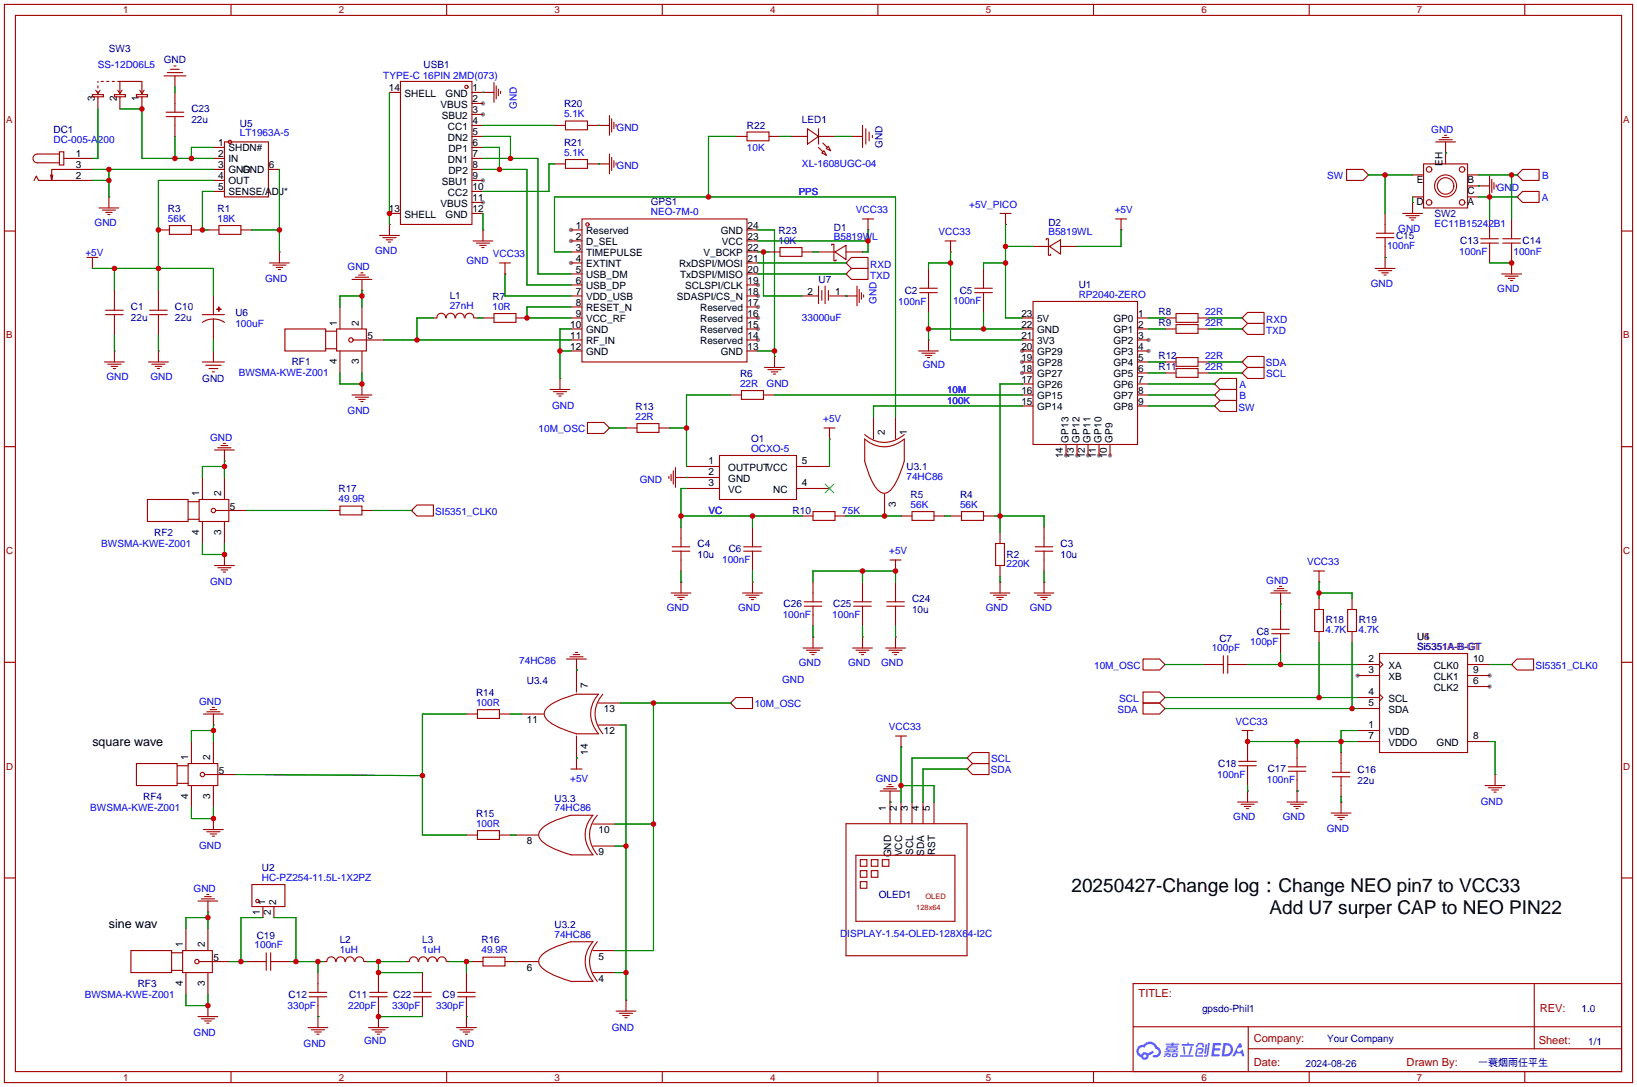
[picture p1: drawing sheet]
<svg xmlns="http://www.w3.org/2000/svg" width="378mm" height="251mm" viewBox="0 0 378 251" stroke-linecap="round" stroke-linejoin="round" font-family="sans-serif">
<g fill="#999">
<circle cx="131.8" cy="53.1" r=".51"/>
<circle cx="131.8" cy="55.6" r=".51"/>
<circle cx="131.8" cy="60.7" r=".51"/>
<circle cx="175" cy="78.5" r=".51"/>
<circle cx="175" cy="75.9" r=".51"/>
<circle cx="175" cy="73.4" r=".51"/>
<circle cx="175" cy="70.9" r=".51"/>
<circle cx="175" cy="68.3" r=".51"/>
<circle cx="175" cy="65.8" r=".51"/>
<circle cx="265.2" cy="78.5" r=".51"/>
<circle cx="265.2" cy="81" r=".51"/>
<circle cx="256.3" cy="105.2" r=".51"/>
<circle cx="253.7" cy="105.2" r=".51"/>
<circle cx="251.2" cy="105.2" r=".51"/>
<circle cx="236" cy="86.1" r=".51"/>
<circle cx="236" cy="83.6" r=".51"/>
<circle cx="236" cy="81" r=".51"/>
<circle cx="248.7" cy="105.2" r=".51"/>
<circle cx="246.1" cy="105.2" r=".51"/>
<circle cx="313.4" cy="156" r=".51"/>
<circle cx="343.9" cy="158.5" r=".51"/>
<circle cx="343.9" cy="156" r=".51"/>
<circle cx="111.5" cy="23.9" r=".51"/>
<circle cx="111.5" cy="26.4" r=".51"/>
<circle cx="111.5" cy="41.7" r=".51"/>
<circle cx="111.5" cy="46.7" r=".51"/>
</g>
<g fill="none" stroke="#a10000" stroke-width=".25">
<path d="M1 1h375.9v248.9h-375.9zM3.6 3.6h370.8v243.8h-370.8zM53.3 1v2.6M103.1 1v2.6M152.9 1v2.6M202.7 1v2.6M252.5 1v2.6M302.3 1v2.6M352 1v2.6M1 53.3h2.6M374.4 53.3h2.5M1 103.1h2.6"/>
<path d="M374.4 103.1h2.5M1 152.9h2.6M374.4 152.9h2.5M1 202.7h2.6M374.4 202.7h2.5M261.6 227.1h112.8v20.3h-112.8zM261.6 237h112.7M288.2 237v10.2M354.2 227.1v15M53.3 247.4v2.5M103.1 247.4v2.5M152.9 247.4v2.5"/>
<path d="M202.7 247.4v2.5M252.5 247.4v2.5M288.2 242.1h86.1M302.3 247.4v2.5M352 247.4v2.5"/>
</g>
<g fill="#5487ff">
<path d="M280.1 240.8h1.6l.2 .1-.1 .4h-1.2l-.1 .7h1.1l.2 .3-.3 .2h-1.1l-.1 .9h1.2l.1 .2-.1 .3h-1.9z"/>
<path d="M286.1 240.8h.5l.2 .9-.4 .3a.49 .49 0 0 0-.7 .2 .49 .49 0 0 0 .3 .6 .49 .49 0 0 0 .6-.4l.3-.2 .4 1.7h-.5l-.2-.7h-1.2l-.3 .7h-.6z"/>
<path d="M278.3 241.1h.4l-.2 2-.3 .2-.2-.2z"/>
<path d="M278.9 240.8h.4l-.3 2.7a.57 .57 0 0 1-.4 .5 .57 .57 0 0 1-.6-.2l.6-.3z"/>
<path d="M276.5 240.9l.4-.2 .8 .1 .3 1h-.3l-.3-.7-.6 .1-.4 .6h-.3z"/>
<path d="M276.3 242.1l1.2-.2a.76 .76 0 0 1 .3 .8 .76 .76 0 0 1-.5 .6h-.5l-.1-.2 .7-.2 .1-.6h-.9l-.3 1.3h1.3l.2 .2-.3 .2h-1.1l-.4-.1-.1-.4z"/>
<path d="M272.5 243.6h2.8l.2 .2-.2 .2h-2.8z"/>
<path d="M274.9 241.6h.4a2.55 2.55 0 0 1-.8 1.9l-.1-.2z"/>
<path d="M273.1 241.6h.4l.2 1.7-.2 .2-.2-.2z"/>
<path d="M272.8 241h1.3v-.3h.4v.3h1l.2 .3-.2 .1h-2.6z"/>
<path d="M268.8 243.2l1-.2-.1 .2h.5v.7l-.7 .2v-.3l.4-.1v-.2h-.3l-.8 .6-.1-.3 .5-.3h-.4z"/>
<path d="M269.1 240.9h1.4l.1-.2h.4v.2h1.2l.1 .2-1.4 .1v.2h1l.1 .1-.1 .2h-2.6v-.3h1.2v-.2h-1.3z"/>
<path d="M282.5 240.8l-.5 3.1h1a1.56 1.56 0 0 0 1.7-1.6 1.56 1.56 0 0 0-1.8-1.5zM283 241.3a1.05 1.05 0 0 1 1.1 1.2 1.05 1.05 0 0 1-1.4 .9z"/>
<path d="M269.2 241.9v.5l.4 .3h-.8l.1 .3 3.2-.2-.1-.1h-.7l.1-.1a.43 .43 0 0 0 .5-.3 .43 .43 0 0 0-.2-.5h-2.2zM269.6 242l2 .1-.2 .2h-1.8zM270 242.5h1l-.1 .2h-.9z"/>
<path d="M270.6 243.3v.7l1.3-.1v-.7zM271 243.5h.5v.3h-.6z"/>
<path d="M262.8 241.6a1.47 1.47 0 0 0 .6 2.5 .89 .89 0 0 0 1.1 .6 .89 .89 0 0 0 .7-1l1.2-.6-.2-.5-1.2 .6-.4-.3h-.6l-.5 .6a.9 .9 0 0 1-.5-1.2 .9 .9 0 0 1 1.3-.4 1.3 1.3 0 0 1 1.3-.9 1.3 1.3 0 0 1 1.2 1.2 .75 .75 0 0 1 .7 .9 .75 .75 0 0 1-1.1 .5l-.2 .1v.3a1.28 1.28 0 0 0 1.7-.6 1.28 1.28 0 0 0-.7-1.8 1.9 1.9 0 0 0-3.3-.4l-.6 .1zM264 243.8a.35 .35 0 0 1 .6 0 .35 .35 0 0 1-.6 0z"/>
</g>
<g fill="none" stroke="#a10000" stroke-width=".25">
<path d="M22.6 19.8v.5M22.6 18.8v.2M23.4 18.8h.5M24.6 18.8h.5M25.9 18.8h.5M27.2 18.8h.5M37.8 17.5h5.1M38.6 16.8h3.6M39.4 16h2M40.1 15.2h.5M40.4 17.5v2.6M92.5 18.8h16.5v33h-16.5z"/>
<path d="M114 19v4.6M114.6 19.8v3.1M13.7 35.1h1v3h-1zM13.7 35.6h-5.1a1.02 1.02 0 0 0-1 1 1.02 1.02 0 0 0 1 1h5.1M14.7 36.6h6.6M21.3 21.8h2.6v.6h-2.6zM21.3 39.1h-9.4v2.6l-.2-1.3M22.1 20.8l.5 .8M22.6 21.1v.5M22.6 22.4v2.7M23.1 20.8l-.5 .8M26.4 21.8h2.6v.6h-2.6z"/>
<path d="M27.2 20.8l.5 .8M27.7 21.6v-2.8h5.1v2.8M27.7 22.4v2.7M28.2 20.8l-.5 .8M31.5 21.8h2.5v.6h-2.5zM32.3 20.8l.5 .8M32.8 22.4v2.7M33.3 20.8l-.5 .8M38.4 25.9h4M38.4 26.9h4M40.4 21.3v4.6M40.4 26.9v4.6"/>
<path d="M49.3 39.1h2.5M49.3 36.6h2.5M49.3 34h2.5M51.8 32.8h10.2v12.7h-10.2zM62 39.1h2.5M89.9 21.3h2.6M109 39.1h2.5M109 36.6h2.5M109 34h2.5M109 21.3h5M109 23.9h2.5M109 26.4h2.5"/>
<path d="M109 29h2.5M109 31.5h2.5M111.5 21.3h.1M115.1 20.6v1.5M115.6 21.1v.5M128 29h2.6M128 37.8h2.6M130.6 27.9h5v2.1h-5zM130.6 36.8h5v2.1h-5zM135.6 29h5.1M135.6 37.8h5.1M138.2 29h.1"/>
<path d="M138.2 37.8h.1M140.7 26.7v4.5M140.7 35.6v4.5M141.2 27.4v3.1M141.2 36.3v3.1M141.7 28.2v1.5M141.7 37.1v1.5M142.2 28.7v.5M142.2 37.6v.5M169.9 31.5h2.6M172.5 30.5h5v2h-5zM177.5 31.5h2.6"/>
<path d="M182.6 31.5h3.8M186.4 29.7l2.6 1.8-2.6 1.8zM189 31.5h3.8M189 34l1 1.1M189 29.7v3.6M189.7 35.3l.5-.5 .6 1zM190 33l1 1M190.8 34.3l.5-.5 .5 1zM196.6 31.5h2.5M199.1 29v5M199.9 29.7v3.6M200.7 30.5v2"/>
<path d="M201.4 31.2v.6M310.9 39.1h3.8l1.3 1.3-1.3 1.3h-3.8zM328.7 37.8h10.1v10.2h-10.1zM331.5 32.8h4.5M332.2 32.3h3.1M333 31.8h1.5M333.5 31.2h.5M333.8 35.3h.1M333.8 32.8v5M7.9 41.7l.5-1.1 .5 1.1h12.4M12.2 40.4l-.3 1.3M20.1 59.4h2.5"/>
<path d="M21.3 59.4v2.6M22.9 48h4.5M23.6 48.5h3.1M24.4 49h1.5M24.9 49.5h.5M25.1 45.5h.1M25.1 45.5v2.5M36.6 53.1h2.5M39.1 52.1h5.1v2h-5.1zM44.2 53.1h2.5M48 53.1h2.5M49.3 41.7h2.5"/>
<path d="M49.3 44.2h2.5M50.5 52.1h5.1v2h-5.1zM55.6 53.1h2.6M64.5 58.2h.1M64.5 58.2v2.5M87.6 54.4h4.6M88.4 54.9h3M89.2 55.4h1.5M89.7 55.9h.5M89.9 51.8h.1M89.9 49.3h2.6M89.9 51.8v2.6"/>
<path d="M109 41.7h2.5M109 44.2h2.5M109 49.3h2.5M109 46.7h2.5M109.2 55.6h4.6M110 56.1h3M110.7 56.6h1.6M111.3 57.2h.5M111.5 53.1h.1M111.5 53.1v2.5M131.8 53.1h2.6M131.8 55.6h2.6"/>
<path d="M131.8 58.2h2.6M134.4 50.5h38.1v33.1h-38.1zM172.5 53.1h2.5M172.5 55.6h2.5M172.5 58.2h2.5M177.5 58.2h2.6M180.1 57.2h5.1v2h-5.1zM185.2 58.2h2.5M189 58.2h3.8M192 56.6v-.2h.5v3.8h.5v-.3M192.8 58.2l2.5-1.6v3.3zM195.3 58.2h3.8"/>
<path d="M199.1 50.5h2.6M200.4 53.1h.1M200.4 50.5v2.6M218.2 55.6h2.5M219.5 58.2h.1M219.5 55.6v2.6M230.9 49.3h2.5M232.2 51.8h.1M232.2 49.3v2.5M238.5 56.9h3.8M241.6 55.4v-.3h.5v3.8h.5v-.2M242.3 56.9l2.6-1.5v3.3z"/>
<path d="M244.9 56.9h3.8M257.6 50.5h2.5M258.8 53.1h.1M258.8 50.5v2.6M316 40.4h.1M317.8 54.9h4M317.8 53.8h4M319.8 59.4h.1M319.8 49.3v4.5M319.8 54.9v7.1M323.8 49.3h4.6M324.6 49.8h3.1"/>
<path d="M325.4 50.3h1.5M325.9 50.8h.5M326.1 46.7h.1M326.1 46.7v2.6M326.1 45.5h2.6M326.1 40.4h2.6M338.8 42.9h5.1M338.8 45.5h2.6M338.8 40.4h2.6M341.4 42.9h.1M341.9 56.1h4M341.9 55.1h4"/>
<path d="M343.9 40.6v4.6M343.9 50.5v4.6M343.9 56.1v4.6M344.4 41.4v3M344.9 42.2v1.5M345.4 42.7v.5M347 56.1h4M347 55.1h4M349 50.5v4.6M349 56.1v7.1M350.3 45.5h.1M350.3 40.4l1.2-1.3h3.8v2.6h-3.8z"/>
<path d="M350.3 40.4h.1M351.5 44.2h3.8v2.5h-3.8l-1.2-1.2zM21.3 62h.1M24.4 71.6h4M24.4 72.6h4M26.4 67.1v4.5M26.4 72.6v4.6M34.5 71.6h4.1M34.5 72.6h4.1M36.6 67.1v4.5M36.6 72.6v4.6M46.7 72.6h5.1"/>
<path d="M49.3 73.7l1 .1 1.5 .6M49.3 73.7l-1.6 .2-1 .5M49.3 68.3v4.3M49.3 73.7v4.8M50 71.4h1.1zM50.5 70.9v1zM62.2 60.7h4.6M63 61.2h3M63.8 61.7h1.5M64.3 62.2h.5M65.8 75.9h9.4v5.1h-9.4zM75.2 76.5h2.5"/>
<path d="M77.7 75.9h6.9v5.1h-6.9zM78.5 70.9v5M81.3 64.5h4.6M81.5 78.5h7.1M82 64h3.1M82.8 63.5h1.5M83.3 63h.5M83.6 67.1h.1M83.6 64.5v2.6M83.6 70.9v5M100.1 73.4h.7M100.9 73.4a1.01 1.01 0 0 1 1-1.1 1.01 1.01 0 0 1 1 1.1"/>
<path d="M103 73.4a1.01 1.01 0 0 1 1-1.1 1.01 1.01 0 0 1 1 1.1M105.2 73.4a1.01 1.01 0 0 1 1-1.1 1.01 1.01 0 0 1 1 1.1M107.4 73.4a1.01 1.01 0 0 1 1-1.1 1.01 1.01 0 0 1 1 1.1M109.5 73.4h.7M111.5 73.4h2.5M114 72.4h5.1v2h-5.1zM115.3 60.7h2.6M116.6 63.2h.1M116.6 60.7v2.5M119.1 73.4h2.6M131.8 60.7h2.6M131.8 63.2h2.6"/>
<path d="M131.8 65.8h2.6M131.8 68.3h2.6M131.8 70.9h2.6M131.8 73.4h2.6M131.8 75.9h2.6M131.8 78.5h2.6M172.5 60.7h2.5M172.5 63.2h2.5M172.5 65.8h2.5M172.5 68.3h2.5M172.5 70.9h2.5M172.5 73.4h2.5"/>
<path d="M172.5 75.9h2.5M172.5 78.5h2.5M185.2 68.3h3.8M189 66v4.1M189.7 67.1v2.2M190.5 66v4.1M191.3 67.1v2.2M191.5 68.3h6.4M195.3 60.7l1.3-1.3h3.8v2.6h-3.8zM195.3 60.7h.1M195.3 63.2l1.3-1.2h3.8v2.5h-3.8zM195.3 63.2h.1"/>
<path d="M195.3 68.3h.1M197.9 66v4.6M198.4 66.8v3M198.9 67.6v1.5M199.4 68.1v.5M212.3 67.6h4.1M212.3 66.5h4.1M214.4 78.5h.1M214.4 62v4.5M214.4 67.6v4.5M214.4 78.5v2.5M225 67.6h4.1"/>
<path d="M225 66.5h4.1M227.1 62v4.5M227.1 67.6v4.5M236 73.4h2.5M236 75.9h2.5M236 78.5h2.5M238.5 69.6h24.1v33h-24.1zM262.6 73.4h2.6M262.6 75.9h2.6M262.6 78.5h2.6M269 73.4h2.5M269 75.9h2.5"/>
<path d="M271.5 72.4h5.1v2h-5.1zM271.5 74.9h5.1v2.1h-5.1zM276.6 73.4h2.5M276.6 75.9h2.5M286.8 73.4h.1M286.8 75.9h.1M288 72.1h3.8v2.6h-3.8l-1.2-1.3zM288 74.7h3.8v2.5h-3.8l-1.2-1.3zM317.5 62h4.6M318.3 62.5h3M319 63h1.5M319.5 63.5h.5"/>
<path d="M346.7 63.2h4.6M347.5 63.8h3M348.2 64.3h1.6M348.7 64.8h.5M349 60.7h.1M24.1 83.6h4.6M24.9 84.1h3M25.7 84.6h1.5M26.2 85.1h.5M26.4 81h.1M26.4 81v2.6M34.3 83.6h4.6"/>
<path d="M35.1 84.1h3M35.8 84.6h1.5M36.3 85.1h.5M36.6 81h.1M36.6 81v2.6M46.7 83.6h5.1M47.5 84.3h3.6M48.3 85.1h2M49 85.9h.5M49.3 81v2.6M75.2 80.5h2.5M78.5 81v5.1"/>
<path d="M81.3 91.2h4.6M82 91.7h3.1M82.8 92.2h1.5M83.3 92.7h.5M83.6 88.6h.1M83.6 81v5.1M83.6 88.6v2.6M127 89.9h4.6M127.8 90.4h3M128.5 90.9h1.5M129 91.4h.5M129.3 87.4h.1"/>
<path d="M129.3 87.4v2.5M131.8 81h2.6M135.6 97.5h3.8l1.3 1.3-1.3 1.3h-3.8zM140.7 98.8h.1M144.5 98.8h2.6M147.1 97.8h5v2h-5zM152.1 98.8h2.6M168.7 91.2h2.5M171.2 90.2h5.1v2h-5.1zM172.5 81h2.5M176.3 91.2h2.5M176.5 84.8h4.6"/>
<path d="M177.3 85.3h3M178.1 85.9h1.5M178.6 86.4h.5M178.8 82.3h.1M178.8 82.3v2.5M190.2 98.8h2.6M191.5 98.8v2.5M201.7 96.3v5M206.8 96.3v5M212.1 81h4.6M212.9 81.5h3M213.6 82h1.5"/>
<path d="M214.1 82.5h.5M236 81h2.5M236 83.6h2.5M236 86.1h2.5M236 88.6h2.5M236 91.2h2.5M236 93.7h2.5M262.6 81h2.6M262.6 83.6h2.6M262.6 86.1h2.6M262.6 88.6h2.6M262.6 91.2h2.6"/>
<path d="M262.6 93.7h2.6M269 83.6h2.5M269 86.1h2.5M271.5 85.1h5.1v2h-5.1zM271.5 82.5h5.1v2.1h-5.1zM276.6 83.6h2.5M276.6 86.1h2.5M280.4 91.2h.1M280.4 88.6h.1M280.4 93.7h.1M281.7 89.9h3.8v2.6h-3.8l-1.3-1.3zM281.7 87.4h3.8v2.5h-3.8l-1.3-1.3z"/>
<path d="M281.7 92.5h3.8v2.5h-3.8l-1.3-1.3zM286.8 83.6h.1M286.8 86.1h.1M288 82.3h3.8v2.5h-3.8l-1.2-1.2zM288 84.8h3.8v2.6h-3.8l-1.2-1.3zM34 115.3h9.4v5.1h-9.4zM43.4 119.9h2.6M43.4 115.8h2.6M46 115.3h6.8v5.1h-6.8zM46.7 110.2v5.1M49.5 103.9h4.6M49.8 117.9h7.1"/>
<path d="M50.3 103.4h3M51.1 102.9h1.5M51.6 102.4h.5M51.8 106.4h.1M51.8 103.9v2.5M51.8 110.2v5.1M75.9 117.9h2.6M78.5 116.8h5.1v2.1h-5.1zM83.6 117.9h2.5M95 117.9l1.3-1.3h3.8v2.5h-3.8zM95 117.9h.1M154.4 110v.5"/>
<path d="M154.9 109.5v1.5M155.4 108.7v3.1M156 110.2h10.1M156 107.9v4.6M158.5 110.2h.1M158.5 107.7h7.6M158.5 112.8h7.6M166.1 105.2h17.8v10.1h-17.8zM183.9 107.7h7.6M183.9 112.8h7.6M185.2 119.1h2.5M187.7 118.1h5.1v2h-5.1z"/>
<path d="M191.5 101.3h.1M192.8 119.1h2.5M199.6 101.3a6.7 6.7 0 0 0 9.2 0v5.1a16.7 16.7 0 0 1-3.2 6.8 1.95 1.95 0 0 1-3.3-.5 19.9 19.9 0 0 1-2.7-6.3zM199.6 100.3a6.7 6.7 0 0 0 9.2 0M204.2 114v5.1M208 119.1h2.6M210.6 118.1h5v2h-5zM215.6 119.1h2.6M219.5 119.1h2.5M222 118.1h5.1v2h-5.1zM227.1 119.1h2.5M246.1 102.6v2.6"/>
<path d="M248.7 102.6v2.6M251.2 102.6v2.6M253.7 102.6v2.6M256.3 102.6v2.6M46.7 120.4v5.1M49.5 130.6h4.6M50.3 131.1h3M51.1 131.6h1.5M51.6 132.1h.5M51.8 128h.1M51.8 120.4v5.1M51.8 128v2.6"/>
<path d="M154.9 136.9h4.6M155.2 127.3h4.1M155.2 126.2h4.1M155.7 137.4h3M156.5 137.9h1.5M157 138.4h.5M157.2 134.4h.1M157.2 121.7v4.5M157.2 127.3v4.5M157.2 134.4v2.5M171.4 136.9h4.6M171.7 127.3h4.1"/>
<path d="M171.7 126.2h4.1M172.2 137.4h3.1M173 137.9h1.5M173.5 138.4h.5M173.7 134.4h.1M173.7 121.7v4.5M173.7 127.3v4.5M173.7 134.4v2.5M185.7 138.9h4M185.7 140h4M187.7 134.4v4.5M187.7 140v4.5"/>
<path d="M197.1 138.9h4.1M197.1 140h4.1M199.1 134.4v4.5M199.1 140v4.5M204.7 138.9h4.1M204.7 140h4.1M205.5 129.3h2.5M206.8 131.8h.1M206.8 129.3v2.5M206.8 134.4v4.5M206.8 140v4.5M228.6 136.9h4.6"/>
<path d="M229.4 137.4h3M229.9 125.5h2v5.1h-2zM230.1 137.9h1.5M230.6 138.4h.5M230.9 134.4h.1M230.9 122.9v2.6M230.9 130.6v2.5M230.9 134.4v2.5M238.8 136.9h4.5M239 127.3h4.1M239 126.2h4.1M239.5 137.4h3.1"/>
<path d="M240.3 137.9h1.5M240.8 138.4h.5M241 134.4h.1M241 121.7v4.5M241 127.3v4.5M241 134.4v2.5M293.4 136.9h4.5M294.1 136.4h3.1M294.9 135.9h1.5M295.4 135.4h.5M295.7 139.4h.1M295.7 136.9v2.5"/>
<path d="M303.3 131.8h2.5M304.5 134.4h.1M304.5 131.8v2.6M304.5 138.2v2.5M312.2 138.2v2.5M130.8 152.1h4.6M131.6 151.6h3M132.3 151.1h1.6M132.8 150.6h.5M133.1 154.7h.1M133.1 152.1v7.7M185.4 149.6h4.6"/>
<path d="M186.2 150.1h3M186.9 150.6h1.6M187.5 151.1h.5M187.7 147.1h.1M187.7 147.1v2.5M196.8 149.6h4.6M197.6 150.1h3.1M198.4 150.6h1.5M198.9 151.1h.5M199.1 147.1h.1M199.1 147.1v2.5M204.5 149.6h4.5"/>
<path d="M205.2 150.1h3.1M206 150.6h1.5M206.5 151.1h.5M206.8 147.1h.1M206.8 147.1v2.5M263.9 159.8h3.8l1.3 1.2-1.3 1.3h-3.8zM263.9 152.1h3.8l1.3 1.3-1.3 1.3h-3.8zM269 153.4h.1M277.9 153.4h4.5M282.4 151.4v4M283.5 153.4h4.5M283.5 151.4v4"/>
<path d="M293.6 146.3h4.1M293.6 145.3h4.1M295.7 140.7v4.6M295.7 146.3v4.6M303.5 140.7h2.1v5.1h-2.1zM304.5 145.8v2.5M311.1 140.7h2.1v5.1h-2.1zM312.2 145.8v2.5M313.4 153.4h5.1M313.4 156h5.1M318.5 150.9h20.3v22.8h-20.3zM318.5 152.7l.8 .7-.8 .8"/>
<path d="M338.8 153.4h5.1M338.8 156h5.1M338.8 158.5h5.1M349 153.4h.1M350.3 152.1h3.8v2.6h-3.8l-1.3-1.3zM31.5 176.3h9.4v5.1h-9.4zM40.9 176.8h2.5M43.4 176.3h6.9v5.1h-6.9zM44.2 171.2v5.1M47 164.8h4.6M47.2 178.8h7.2M47.8 164.3h3"/>
<path d="M48.5 163.8h1.5M49 163.3h.5M49.3 167.4h.1M49.3 164.8v2.6M49.3 171.2v5.1M107.7 164.8h2.5M110.2 163.8h5.1v2.1h-5.1zM115.3 164.8h2.6M120.4 164.8h5.1M126.2 163.5a17.4 17.4 0 0 1 6.9-3.2h5.1a6.7 6.7 0 0 0 0 9.1h-5.1a16.7 16.7 0 0 1-6.8-3.2 1.79 1.79 0 0 1-.1-2.7zM131.8 177.5h2.6M133.1 175h.1"/>
<path d="M133.1 169.9v7.6M138.2 167.4h5.1M138.2 162.3h5.1M139.2 160.3a6.7 6.7 0 0 0 0 9.1M168.7 162.3l1.2-1.3h3.8v2.6h-3.8zM168.7 162.3h.1M206.8 169.9h2.5M208 172.5h.1M208 169.9v2.6M223.3 175h.1M223.3 177.5h.1M224.5 173.7h3.8v2.6h-3.8l-1.2-1.3z"/>
<path d="M224.5 176.3h3.8v2.5h-3.8l-1.2-1.3zM263.9 162.3h3.8l1.3 1.3-1.3 1.2h-3.8zM269 163.6h.1M269 161h.1M286 176.8h4.1M286 175.8h4.1M286.8 168.7h2.5M288 171.2h.1M288 168.7v7.1M288 176.8v4.6M297.4 178.1h4.1M297.4 177h4.1"/>
<path d="M299.5 172.5v4.5M299.5 178.1v7.1M307.6 178.3h4.1M307.6 179.3h4.1M309.6 173.7v4.6M309.6 179.3v4.6M313.4 168.7h5.1M313.4 161h5.1M313.4 163.6h5.1M313.4 171.2h5.1M318.5 160.3l.8 .7-.8 .8M338.8 171.2h5.1"/>
<path d="M345.2 178.8h.1M345.2 178.8v2.6M40.9 180.8h2.5M44.2 181.4v5M47 191.5h4.6M47.8 192h3M48.5 192.5h1.5M49 193h.5M49.3 189h.1M49.3 181.4v5M49.3 189v2.5M107.7 192.8h2.5"/>
<path d="M110.2 191.8h5.1v2h-5.1zM115.3 192.8h2.6M119.1 192.8h5.1M124.9 191.5a17.4 17.4 0 0 1 6.9-3.3h5.1a6.7 6.7 0 0 0 0 9.2h-5.1a16.7 16.7 0 0 1-6.7-3.2 1.79 1.79 0 0 1-.2-2.7zM136.9 190.2h5.1M136.9 195.3h5.1M137.9 188.2a6.7 6.7 0 0 0 0 9.2M195.3 190.2h28v30.4h-28zM197.6 197.5h22.9v15.2h-22.9zM198.6 198.5h1.6v1.5h-1.6zM201.2 198.5h1.5v1.5h-1.5zM203.2 182.6h4.6"/>
<path d="M203.7 198.5h1.5v1.5h-1.5zM204 182.1h3M204.7 181.6h1.5M205.2 181.1h.5M205.5 185.2h.1M205.5 182.6v7.6M208 185.2v5M210.6 185.2v5M213.1 185.2v5M215.6 185.2v5M285.8 185.2h4.5M286.5 185.7h3.1"/>
<path d="M287.3 186.2h1.5M287.8 186.7h.5M288 182.6h.1M288 182.6v2.6M297.2 185.2h4.6M297.9 185.7h3.1M298.7 186.2h1.5M299.2 186.7h.5M299.5 182.6h.1M307.3 187.7h4.6M308.1 188.2h3M308.9 188.7h1.5"/>
<path d="M309.4 189.2h.5M309.6 185.2h.1M309.6 185.2v2.5M342.9 181.4h4.6M343.7 181.9h3M344.4 182.4h1.5M344.9 182.9h.5M30.2 219.5h9.4v5h-9.4zM39.6 220h2.6M42.2 219.5h6.8v5h-6.8zM42.9 214.4v5.1M45.7 208h4.6"/>
<path d="M46.5 207.5h3M47.2 207h1.6M47.8 206.5h.5M48 210.6h.1M48 208v2.6M48 214.4v5.1M58.2 204.2h7.6v5.1h-7.6zM60.7 209.3v2.5M61.5 220v4M62.5 220v4M63.2 209.3v2.5M136.9 219.5h5.1"/>
<path d="M137.9 217.4a6.7 6.7 0 0 0 0 9.2M198.6 201h1.6v1.5h-1.6zM198.6 203.5h1.6v1.6h-1.6zM201.2 201h1.5v1.5h-1.5zM39.6 224h2.6M42.9 224.5v5.1M45.7 234.7h4.6M46 222h7.1M46.5 235.2h3M47.2 235.7h1.6M47.8 236.2h.5M48 232.2h.1"/>
<path d="M48 224.5v5.1M48 232.2v2.5M56.9 222h4.6M62.5 222h4.6M71.1 237.2h4.6M71.4 230.1h4M71.4 229.1h4M71.9 237.7h3M72.6 238.3h1.6M73.2 238.8h.5M73.4 234.7h.1M73.4 224.5v4.6"/>
<path d="M73.4 230.1v7.1M77.5 222a1.01 1.01 0 0 0-1-1.1 1.01 1.01 0 0 0-1 1.1h-.8M77.6 222a1.01 1.01 0 0 1 1-1.1 1.01 1.01 0 0 1 1 1.1M79.8 222a1.01 1.01 0 0 1 1-1.1 1.01 1.01 0 0 1 1 1.1M82 222a1.01 1.01 0 0 1 1-1.1 1.01 1.01 0 0 1 1 1.1M84.1 222h.7M85.1 237.2h4.6M85.3 230.1h4.1M85.3 229.1h4.1M85.9 237.7h3M86.6 238.3h1.5M87.1 238.8h.5"/>
<path d="M87.4 234.7h.1M87.4 224.5v4.6M87.4 230.1v7.1M93.7 222h.8M94.5 222a1.01 1.01 0 0 1 1-1.1 1.01 1.01 0 0 1 1 1.1M95.5 230.1h4.1M95.5 229.1h4.1M96.7 222a1.01 1.01 0 0 1 1-1.1 1.01 1.01 0 0 1 1 1.1M97.5 224.5v4.6M97.5 230.1v4.6M98.8 222a1.01 1.01 0 0 1 1-1.1 1.01 1.01 0 0 1 1 1.1M101 222a1.01 1.01 0 0 1 1-1.1 1.01 1.01 0 0 1 1 1.1"/>
<path d="M103.1 222h.8M105.4 237.2h4.6M105.7 230.1h4M105.7 229.1h4M106.2 237.7h3M106.9 238.3h1.6M107.4 238.8h.5M107.7 234.7h.1M107.7 224.5v4.6M107.7 230.1v7.1M109 222h2.5M111.5 221h5.1v2h-5.1z"/>
<path d="M116.6 222h7.6M124.9 220.7a17.4 17.4 0 0 1 6.9-3.3h5.1a6.7 6.7 0 0 0 0 9.2h-5.1a16.7 16.7 0 0 1-6.7-3.2 1.79 1.79 0 0 1-.2-2.7zM136.9 224.5h5.1M142.2 233.4h4.6M143 233.9h3M143.8 234.4h1.5M144.3 234.9h.5M144.5 230.9h.1M144.5 230.9v2.5"/>
<circle cx="53.1" cy="32.8" r=".38"/>
<circle cx="107.7" cy="20.1" r=".38"/>
<circle cx="329.9" cy="39.1" r=".63"/>
<circle cx="337.6" cy="39.1" r=".63"/>
<circle cx="135.6" cy="51.8" r=".38"/>
<circle cx="329.9" cy="46.7" r=".63"/>
<circle cx="333.8" cy="42.9" r="2.54"/>
<circle cx="333.8" cy="42.9" r="1.9"/>
<circle cx="337.6" cy="46.7" r=".63"/>
<circle cx="81" cy="78.5" r=".51"/>
<circle cx="49.3" cy="117.9" r=".51"/>
<circle cx="46.7" cy="178.8" r=".51"/>
<circle cx="59.4" cy="208" r=".38"/>
<circle cx="45.5" cy="222" r=".51"/>
</g>
<path d="M190.5 111.8l2 2M192.5 111.8l-2 2" fill="none" stroke="#3c3" stroke-width=".25"/>
<g fill="none" stroke="#008700" stroke-width=".25">
<path d="M21.3 39.1h28M22.6 25.1v11.5h-1.3M25.1 39.1v6.4M27.7 25.1h5.1v11.5h16.5M40.4 20.1v1.2M40.4 31.5v5.1M49.3 34h-5.1v2.6M64.5 39.1v19.1M89.9 21.3v30.5M111.5 21.3h.1M111.5 36.6h12.7v26.6h7.6M111.5 34h3.8v5.1"/>
<path d="M111.5 39.1h10.2v26.7h10.1M111.5 31.5h6.4v5.1M111.5 29h16.5M128 37.8h-1.3v6.4h-15.2M138.2 29h.1M138.2 37.8h.1M169.9 31.5h-6.3v14M180.1 31.5h2.5M192.8 31.5h3.8M333.8 35.3h.1M21.3 41.7h3.8M49.3 41.7h-12.7v25.4"/>
<path d="M49.3 44.2h-2.6v8.9h1.3M58.2 53.1h6.3M111.5 49.3v3.8M131.8 58.2h-3.8v-12.7h78.8v50.8M175 53.1h3.8v29.2M175 58.2h2.5M175 55.6h25.4M176.3 58.2v10.1h8.9M187.7 58.2h1.3M200.4 53.1v5.1h-1.3M219.5 58.2v20.3h16.5M232.2 51.8v21.6h3.8"/>
<path d="M232.2 56.9h6.3M258.8 53.1v3.8h-10.1M316 40.4h10.1M319.8 59.4h.1M319.8 40.4v8.9M326.1 45.5v1.2M341.4 42.9h.1M341.4 45.5h8.9M341.4 40.4h8.9M343.9 45.5v5M349 40.4v10.1M21.3 62h28v6.3"/>
<path d="M26.4 62v5.1M26.4 77.2v3.8M36.6 77.2v3.8M49.3 78.5v2.5M83.6 67.1v3.8M83.6 68.3h-5.1v2.6M88.6 78.5h43.2M100.1 73.4h-3.8v5.1M110.2 73.4h1.3M116.6 63.2v5.1h15.2M131.8 70.9h-10.1v2.5h10.1M131.8 75.9h-2.5v11.5"/>
<path d="M175 60.7h20.3M175 63.2h20.3M195.3 68.3h.1M214.4 75.9h21.6M214.4 72.1v6.4M219.5 60.7h-5.1v1.3M227.1 72.1v3.8M232.2 60.7h-5.1v1.3M265.2 73.4h3.8M265.2 75.9h3.8M279.1 73.4h7.7M279.1 75.9h7.7"/>
<path d="M343.9 60.7h5.1M78.5 86.1v2.5h5.1v-2.5M129.3 81h2.5M140.7 98.8h3.8M154.7 98.8h3.8M168.7 91.2h-10.2v16.5M175 81h3.8M178.8 91.2h57.2M236 88.6h-5.1v34.3M236 93.7h-34.3v2.6M265.2 88.6h15.2M265.2 93.7h15.2"/>
<path d="M265.2 91.2h15.2M265.2 86.1h3.8M265.2 83.6h3.8M279.1 86.1h7.7M279.1 83.6h7.7M51.8 107.7h-5.1v2.5M51.8 106.4v3.8M56.9 117.9h19M86.1 117.9h8.9M157.2 119.1h28M158.5 110.2h.1M158.5 112.8h-1.3v8.9"/>
<path d="M173.7 119.1v2.6M191.5 101.3v6.4M195.3 119.1h12.7M218.2 119.1h1.3M229.6 119.1h11.4v2.6M46.7 125.5v2.5h5.1v-2.5M157.2 131.8v2.6M173.7 131.8v2.6M187.7 134.4v-2.6h19.1v2.6M199.1 131.8v2.6M230.9 133.1v1.3M241 131.8v2.6"/>
<path d="M295.7 139.4v1.3M304.5 136.9h7.7v1.3M304.5 134.4v3.8M133.1 154.7h.1M187.7 144.5v2.6M199.1 144.5v2.6M206.8 144.5v2.6M269 153.4h8.9M288 153.4h25.4M295.7 150.9v2.5M304.5 148.3v12.7M312.2 148.3v15.3"/>
<path d="M343.9 153.4h5.1M49.3 168.7h-5.1v2.5M49.3 167.4v3.8M54.4 178.8l43.1 .3M107.7 164.8h-10.2v28h10.2M117.9 164.8h2.5M133.1 175h.1M143.3 162.3h25.4M143.3 167.4h1.2v63.5M150.9 162.3v57.2h-8.9M208 172.5v12.7M223.3 177.5h-10.2v7.7"/>
<path d="M223.3 175h-12.7v10.2M269 163.6h44.4M269 161h44.4M288 171.2h25.4M299.5 171.2v1.3M313.4 168.7h-3.8v5M343.9 171.2h1.3v7.6M44.2 186.4v2.6h5.1v-2.6M117.9 192.8h1.2M142 190.2h8.9M142 195.3h2.5M205.5 185.2h.1"/>
<path d="M208 181.4h7.6v3.8M288 181.4v1.2M299.5 182.6h.1M309.6 183.9v1.3M48 211.8h-5.1v2.6M48 210.6v3.8M60.7 211.8h-5.1v10.2M63.2 211.8h5.1v10.2M42.9 229.6v2.6h5.1v-2.6M53.1 222h3.8M67.1 222h7.6M73.4 234.7h.1"/>
<path d="M73.4 222v2.5M84.8 222h8.9M87.4 222v2.5h10.1M87.4 234.7h10.1M103.9 222h5.1M107.7 234.7h.1M107.7 222v2.5M119.1 222h.1M142 224.5h2.5"/>
</g>
<g fill="#c00">
<circle cx="44.2" cy="36.6" r=".63"/>
<circle cx="40.4" cy="36.6" r=".63"/>
<circle cx="32.8" cy="25.1" r=".63"/>
<circle cx="25.1" cy="41.7" r=".63"/>
<circle cx="25.1" cy="39.1" r=".63"/>
<circle cx="64.5" cy="53.1" r=".63"/>
<circle cx="46.7" cy="53.1" r=".63"/>
<circle cx="26.4" cy="62" r=".63"/>
<circle cx="36.6" cy="62" r=".63"/>
<circle cx="36.6" cy="53.1" r=".63"/>
<circle cx="232.2" cy="56.9" r=".63"/>
<circle cx="232.2" cy="60.7" r=".63"/>
<circle cx="227.1" cy="75.9" r=".63"/>
<circle cx="214.4" cy="75.9" r=".63"/>
<circle cx="219.5" cy="60.7" r=".63"/>
<circle cx="230.9" cy="119.1" r=".63"/>
<circle cx="158.5" cy="98.8" r=".63"/>
<circle cx="178.8" cy="81" r=".63"/>
<circle cx="163.6" cy="45.5" r=".63"/>
<circle cx="83.6" cy="68.3" r=".63"/>
<circle cx="83.6" cy="88.6" r=".63"/>
<circle cx="96.3" cy="78.5" r=".63"/>
<circle cx="121.7" cy="73.4" r=".63"/>
<circle cx="129.3" cy="81" r=".63"/>
<circle cx="200.4" cy="55.6" r=".63"/>
<circle cx="204.2" cy="119.1" r=".63"/>
<circle cx="208" cy="181.4" r=".63"/>
<circle cx="309.6" cy="171.2" r=".63"/>
<circle cx="299.5" cy="171.2" r=".63"/>
<circle cx="288" cy="171.2" r=".63"/>
<circle cx="312.2" cy="163.6" r=".63"/>
<circle cx="304.5" cy="161" r=".63"/>
<circle cx="150.9" cy="162.3" r=".63"/>
<circle cx="150.9" cy="190.2" r=".63"/>
<circle cx="144.5" cy="195.3" r=".63"/>
<circle cx="144.5" cy="224.5" r=".63"/>
<circle cx="97.5" cy="179.1" r=".63"/>
<circle cx="51.8" cy="107.7" r=".63"/>
<circle cx="51.8" cy="128" r=".63"/>
<circle cx="295.7" cy="153.4" r=".63"/>
<circle cx="87.4" cy="224.5" r=".63"/>
<circle cx="87.4" cy="222" r=".63"/>
<circle cx="107.7" cy="222" r=".63"/>
<circle cx="73.4" cy="222" r=".63"/>
<circle cx="68.3" cy="222" r=".63"/>
<circle cx="48" cy="232.2" r=".63"/>
<circle cx="48" cy="211.8" r=".63"/>
<circle cx="49.3" cy="189" r=".63"/>
<circle cx="49.3" cy="168.7" r=".63"/>
<circle cx="319.8" cy="40.4" r=".63"/>
<circle cx="349" cy="40.4" r=".63"/>
<circle cx="343.9" cy="45.5" r=".63"/>
<circle cx="349" cy="60.7" r=".63"/>
<circle cx="304.5" cy="136.9" r=".63"/>
<circle cx="87.4" cy="234.7" r=".63"/>
<circle cx="89.9" cy="49.3" r=".63"/>
<circle cx="115.3" cy="39.1" r=".63"/>
<circle cx="117.9" cy="36.6" r=".63"/>
<circle cx="55.6" cy="222" r=".63"/>
<circle cx="206.8" cy="131.8" r=".63"/>
<circle cx="199.1" cy="131.8" r=".63"/>
<circle cx="157.2" cy="119.1" r=".63"/>
<circle cx="173.7" cy="119.1" r=".63"/>
<circle cx="176.3" cy="58.2" r=".63"/>
</g>
<g font-size="4.4">
<text x="247.4" y="205.9">20250427-Change log：Change NEO pin7 to VCC33</text>
<text x="293.1" y="211">Add U7 surper CAP to NEO PIN22</text>
</g>
<g font-size="2.9">
<text x="21.3" y="172.3">square wave</text>
<text x="25.1" y="214.2">sine wav</text>
</g>
<g font-size="2.6" fill="#a00000">
<text x="262.9" y="230.3">TITLE:</text>
<text x="355.5" y="233.6">REV:</text>
<text x="289.5" y="240.5">Company:</text>
<text x="355.3" y="240.9">Sheet:</text>
<text x="289.5" y="246">Date:</text>
<text x="324.8" y="246.1">Drawn By:</text>
</g>
<g font-size="2.3" fill="#000080">
<text x="25.1" y="12">SW3</text>
<text x="37.8" y="14.5">GND</text>
<text x="97.8" y="15.6">USB1</text>
<text x="44.2" y="26">C23</text>
<text x="44.2" y="28.5">22u</text>
<text x="55.4" y="29.2">U5</text>
<text x="130.2" y="24.8">R20</text>
<text x="172.5" y="29.8">R22</text>
<text x="185.2" y="28.5">LED1</text>
<text x="12.4" y="30.8">DC1</text>
<text x="130.2" y="33.7">R21</text>
<text x="203.8" y="34.1" transform="rotate(-90 203.8 34.1)">GND</text>
<text x="150.3" y="47.4">GPS1</text>
<text x="38.8" y="48.9">R3</text>
<text x="50.2" y="48.9">R1</text>
<text x="179.8" y="54">R23</text>
<text x="192.5" y="53.4">D1</text>
<text x="242.1" y="52.1">D2</text>
<text x="331.2" y="50">SW2</text>
<text x="322.3" y="55.1">C15</text>
<text x="337.1" y="56.4">C13</text>
<text x="351.5" y="56.4">C14</text>
<text x="189" y="65.3">U7</text>
<text x="30.2" y="71.7">C1</text>
<text x="40.4" y="71.7">C10</text>
<text x="103.8" y="69.1">L1</text>
<text x="113.7" y="69.2">R7</text>
<text x="208.9" y="67.8">C2</text>
<text x="221.6" y="67.8">C5</text>
<text x="249.1" y="66.4">U1</text>
<text x="30.2" y="74.2">22u</text>
<text x="40.4" y="74.2">22u</text>
<text x="54.4" y="72.9">U6</text>
<text x="267.5" y="72.8">R8</text>
<text x="267.5" y="75.4">R9</text>
<text x="267.5" y="83">R12</text>
<text x="46.7" y="88.2">GND</text>
<text x="67.4" y="84.3">RF1</text>
<text x="170.9" y="87">R6</text>
<text x="267.5" y="85.5">R11</text>
<text x="146.7" y="94.6">R13</text>
<text x="173.4" y="102">O1</text>
<text x="78.2" y="113.7">R17</text>
<text x="209.3" y="108.4">U3.1</text>
<text x="183" y="118.6">R10</text>
<text x="210.2" y="114.9">R5</text>
<text x="221.7" y="114.9">R4</text>
<text x="35.6" y="123.6">RF2</text>
<text x="161" y="126.3">C4</text>
<text x="161" y="128.8">10u</text>
<text x="168.2" y="127.5">C6</text>
<text x="232.4" y="128.7">R2</text>
<text x="244.9" y="126.3">C3</text>
<text x="244.9" y="128.8">10u</text>
<text x="180.9" y="140.2">C26</text>
<text x="192.4" y="140.2">C25</text>
<text x="210.6" y="139">C24</text>
<text x="210.6" y="141.5">10u</text>
<text x="306.1" y="143.9">R18</text>
<text x="313.7" y="143.9">R19</text>
<text x="281.5" y="148.2">C7</text>
<text x="290.2" y="146.5">C8</text>
<text x="327.2" y="147.7">U4</text>
<text x="109.9" y="160.7">R14</text>
<text x="121.6" y="157.9">U3.4</text>
<text x="281.3" y="177">C18</text>
<text x="292.7" y="178.3">C17</text>
<text x="313.4" y="178.4">C16</text>
<text x="33.1" y="184.6">RF4</text>
<text x="128" y="185.1">U3.3</text>
<text x="313.4" y="180.9">22u</text>
<text x="109.9" y="188.6">R15</text>
<text x="60.5" y="201">U2</text>
<text x="202.9" y="207.4">OLED1</text>
<text x="128" y="214.3">U3.2</text>
<text x="59.3" y="216.8">C19</text>
<text x="78.4" y="217.7">L2</text>
<text x="97.5" y="217.7">L3</text>
<text x="111.2" y="217.8">R16</text>
<text x="31.8" y="227.8">RF3</text>
<text x="66.6" y="230.3">C12</text>
<text x="80.6" y="230.3">C11</text>
<text x="90.8" y="230.3">C22</text>
<text x="102.2" y="230.3">C9</text>
<text x="277.5" y="233.6">gpsdo-Phil1</text>
<text x="365.2" y="233.7">1.0</text>
<text x="306.4" y="240.6">Your Company</text>
<text x="366.7" y="241.2">1/1</text>
<text x="301.4" y="246.2">2024-08-26</text>
<text x="341.3" y="246.2">一蓑烟雨任平生</text>
</g>
<g font-size="2.3" fill="#00f">
<text x="22.6" y="15.8">SS-12D06L5</text>
<text x="88.5" y="18.2">TYPE-C 16PIN 2MD(073)</text>
<text x="119.3" y="25.1" transform="rotate(-90 119.3 25.1)">GND</text>
<text x="130.2" y="27.1">5.1K</text>
<text x="12.4" y="33.1">DC-005-A200</text>
<text x="55.4" y="31.5">LT1963A-5</text>
<text x="130.2" y="36">5.1K</text>
<text x="142.4" y="30.1">GND</text>
<text x="172.5" y="34.8">10K</text>
<text x="330.5" y="30.6">GND</text>
<text x="142.4" y="39">GND</text>
<text x="185.2" y="38.7">XL-1608UGC-04</text>
<text x="306.4" y="41.3">SW</text>
<text x="356" y="41.4">B</text>
<text x="223.8" y="47.9">+5V_PICO</text>
<text x="345.6" y="44.1">GND</text>
<text x="356" y="46.5">A</text>
<text x="21.8" y="52.2">GND</text>
<text x="38.8" y="51.2">56K</text>
<text x="50.2" y="51.2">18K</text>
<text x="150.3" y="49.7">NEO-7M-0</text>
<text x="197.6" y="49.2">VCC33</text>
<text x="257.4" y="49.2">+5V</text>
<text x="322.8" y="53.5">GND</text>
<text x="331.2" y="52.3">EC11B15242B1</text>
<text x="19.7" y="59.1">+5V</text>
<text x="86.6" y="58.6">GND</text>
<text x="113.8" y="59.4">VCC33</text>
<text x="179.8" y="56.3">10K</text>
<text x="192.5" y="55.5">B5819WL</text>
<text x="216.7" y="54.3">VCC33</text>
<text x="242.1" y="54.2">B5819WL</text>
<text x="320.2" y="57.6">100nF</text>
<text x="336.9" y="58.9">100nF</text>
<text x="349.4" y="58.9">100nF</text>
<text x="61.2" y="65.2">GND</text>
<text x="80.3" y="62.4">GND</text>
<text x="107.7" y="60.9">GND</text>
<text x="200.9" y="61.8">RXD</text>
<text x="200.9" y="64.3">TXD</text>
<text x="103.8" y="71.4">27nH</text>
<text x="113.7" y="71.5">10R</text>
<text x="202.3" y="70.2" transform="rotate(-90 202.3 70.2)">GND</text>
<text x="207.4" y="70.3">100nF</text>
<text x="220.1" y="70.3">100nF</text>
<text x="249.1" y="68.7">RP2040-ZERO</text>
<text x="316.5" y="66.2">GND</text>
<text x="345.7" y="67.5">GND</text>
<text x="54.4" y="75.5">100uF</text>
<text x="185.2" y="74.2">33000uF</text>
<text x="278.2" y="72.8">22R</text>
<text x="278.2" y="75.4">22R</text>
<text x="292.3" y="74.5">RXD</text>
<text x="292.3" y="77">TXD</text>
<text x="278.2" y="83">22R</text>
<text x="24.6" y="87.8">GND</text>
<text x="34.7" y="87.8">GND</text>
<text x="55.1" y="86.8">BWSMA-KWE-Z001</text>
<text x="170.9" y="89.3">22R</text>
<text x="177" y="89.3">GND</text>
<text x="213.1" y="85">GND</text>
<text x="278.2" y="85.5">22R</text>
<text x="286.2" y="89.7">A</text>
<text x="292.3" y="84.5">SDA</text>
<text x="292.4" y="87.1">SCL</text>
<text x="80.3" y="95.7">GND</text>
<text x="127.5" y="94.4">GND</text>
<text x="285.9" y="94.8">SW</text>
<text x="286.2" y="92.2">B</text>
<text x="48.5" y="101.8">GND</text>
<text x="124.4" y="99.8">10M_OSC</text>
<text x="146.7" y="96.9">22R</text>
<text x="190.1" y="97.5">+5V</text>
<text x="173.4" y="104.3">OCXO-5</text>
<text x="147.7" y="111.4">GND</text>
<text x="209.3" y="110.7">74HC86</text>
<text x="78.2" y="116">49.9R</text>
<text x="100.5" y="118.9">SI5351_CLK0</text>
<text x="163.6" y="118.7">VC</text>
<text x="194.5" y="118.6">75K</text>
<text x="210.2" y="117.2">56K</text>
<text x="221.7" y="117.2">56K</text>
<text x="23.4" y="126.2">BWSMA-KWE-Z001</text>
<text x="166.7" y="130">100nF</text>
<text x="205.3" y="127.9">+5V</text>
<text x="232.4" y="131">220K</text>
<text x="301.8" y="130.5">VCC33</text>
<text x="48.5" y="135">GND</text>
<text x="292.4" y="134.8">GND</text>
<text x="153.9" y="141.1">GND</text>
<text x="170.4" y="141.1">GND</text>
<text x="180.7" y="142.7">100nF</text>
<text x="192.1" y="142.7">100nF</text>
<text x="227.6" y="141.1">GND</text>
<text x="237.7" y="141.1">GND</text>
<text x="288.7" y="149">100pF</text>
<text x="306.1" y="146.2">4.7K</text>
<text x="313.7" y="146.2">4.7K</text>
<text x="119.9" y="153.3">74HC86</text>
<text x="184.4" y="153.8">GND</text>
<text x="195.8" y="153.8">GND</text>
<text x="203.5" y="153.8">GND</text>
<text x="252.6" y="154.4">10M_OSC</text>
<text x="279.8" y="150.3">100pF</text>
<text x="354.5" y="154.5">SI5351_CLK0</text>
<text x="180.6" y="157.6">GND</text>
<text x="46" y="162.7">GND</text>
<text x="109.9" y="163">100R</text>
<text x="174.3" y="163.3">10M_OSC</text>
<text x="258" y="164.6">SDA</text>
<text x="258.4" y="162">SCL</text>
<text x="285.3" y="167.3">VCC33</text>
<text x="205.2" y="168.6">VCC33</text>
<text x="228.8" y="178.5">SDA</text>
<text x="228.9" y="176">SCL</text>
<text x="281" y="179.5">100nF</text>
<text x="131.6" y="180.6">+5V</text>
<text x="202.2" y="180.5">GND</text>
<text x="292.5" y="180.8">100nF</text>
<text x="341.9" y="185.9">GND</text>
<text x="20.8" y="187.1">BWSMA-KWE-Z001</text>
<text x="109.9" y="190.9">100R</text>
<text x="128" y="187.3">74HC86</text>
<text x="284.7" y="189.4">GND</text>
<text x="296.2" y="189.4">GND</text>
<text x="46" y="196">GND</text>
<text x="306.3" y="192.2">GND</text>
<text x="60.5" y="203.3">HC-PZ254-11.5L-1X2PZ</text>
<text x="44.7" y="205.9">GND</text>
<text x="58.8" y="218.9">100nF</text>
<text x="78.4" y="220">1uH</text>
<text x="97.5" y="220">1uH</text>
<text x="111.2" y="220.1">49.9R</text>
<text x="128" y="216.5">74HC86</text>
<text x="194" y="216.3">DISPLAY-1.54-OLED-128X64-I2C</text>
<text x="19.6" y="230.3">BWSMA-KWE-Z001</text>
<text x="66.4" y="232.8">330pF</text>
<text x="80.4" y="232.8">220pF</text>
<text x="90.5" y="232.8">330pF</text>
<text x="100.7" y="232.8">330pF</text>
<text x="44.7" y="239.2">GND</text>
<text x="141.2" y="237.9">GND</text>
<text x="70.1" y="241.7">GND</text>
<text x="84.1" y="241">GND</text>
<text x="104.4" y="241.7">GND</text>
</g>
<g font-size="2.3">
<text x="21.9" y="23.4" transform="rotate(-90 21.9 23.4)">3</text>
<text x="27" y="23.4" transform="rotate(-90 27 23.4)">2</text>
<text x="32" y="23.4" transform="rotate(-90 32 23.4)">1</text>
<text x="89.8" y="21.1">14</text>
<text x="93.4" y="22.4">SHELL</text>
<text x="102.9" y="22.4">GND</text>
<text x="109.1" y="21.1">1</text>
<text x="109.1" y="23.6">2</text>
<text x="101.7" y="24.9">VBUS</text>
<text x="102" y="27.5">SBU2</text>
<text x="103.4" y="30">CC1</text>
<text x="109.1" y="26.2">3</text>
<text x="109.1" y="28.7">4</text>
<text x="50.4" y="33.6">1</text>
<text x="52.8" y="34.9">SHDN#</text>
<text x="103.4" y="32.5">DN2</text>
<text x="103.5" y="35.1">DP1</text>
<text x="109.1" y="31.3">5</text>
<text x="109.1" y="33.8">6</text>
<text x="17.5" y="38.9">3</text>
<text x="17.5" y="41.4">2</text>
<text x="17.5" y="36.3">1</text>
<text x="50.4" y="36.1">2</text>
<text x="50.4" y="38.7">3</text>
<text x="50.4" y="41.2">4</text>
<text x="52.8" y="37.4">IN</text>
<text x="52.8" y="39.9">GND</text>
<text x="55.9" y="39.9">GND</text>
<text x="62.1" y="38.7">6</text>
<text x="103.4" y="37.6">DN1</text>
<text x="103.5" y="40.2">DP2</text>
<text x="109.1" y="36.3">7</text>
<text x="109.1" y="38.9">8</text>
<text x="109.1" y="41.4">9</text>
<text x="333" y="38.3" transform="rotate(-90 333 38.3)">EH</text>
<text x="50.4" y="43.8">5</text>
<text x="52.8" y="42.5">OUT</text>
<text x="52.8" y="45">SENSE/ADJ*</text>
<text x="101.7" y="47.8">VBUS</text>
<text x="102" y="42.7">SBU1</text>
<text x="103.4" y="45.2">CC2</text>
<text x="109.1" y="44">10</text>
<text x="109.1" y="46.5">11</text>
<text x="327" y="47.3">D</text>
<text x="327.1" y="42.2">E</text>
<text x="338.8" y="47.3">A</text>
<text x="338.8" y="42.2">B</text>
<text x="338.8" y="44.8">C</text>
<text x="89.8" y="49">13</text>
<text x="93.4" y="50.3">SHELL</text>
<text x="102.9" y="50.3">GND</text>
<text x="109.1" y="49">12</text>
<text x="133" y="52.9">1</text>
<text x="172.6" y="52.9">24</text>
<text x="133" y="55.4">2</text>
<text x="133" y="57.9">3</text>
<text x="135.3" y="54.1">Reserved</text>
<text x="135.3" y="56.7">D_SEL</text>
<text x="135.3" y="59.2">TIMEPULSE</text>
<text x="162.4" y="59.2">V_BCKP</text>
<text x="166.4" y="54.1">GND</text>
<text x="166.7" y="56.7">VCC</text>
<text x="172.6" y="57.9">22</text>
<text x="172.6" y="55.4">23</text>
<text x="133" y="60.5">4</text>
<text x="133" y="63">5</text>
<text x="133" y="65.6">6</text>
<text x="135.3" y="61.7">EXTINT</text>
<text x="135.3" y="64.3">USB_DM</text>
<text x="156.8" y="61.7">RxDSPI/MOSI</text>
<text x="157" y="64.3">TxDSPI/MISO</text>
<text x="172.6" y="65.6">19</text>
<text x="172.6" y="63">20</text>
<text x="172.6" y="60.5">21</text>
<text x="133" y="68.1">7</text>
<text x="133" y="70.6">8</text>
<text x="135.3" y="66.8">USB_DP</text>
<text x="135.3" y="69.4">VDD_USB</text>
<text x="135.3" y="71.9">RESET_N</text>
<text x="156.3" y="69.4">SDASPI/CS_N</text>
<text x="158.2" y="66.8">SCLSPI/CLK</text>
<text x="161.6" y="71.9">Reserved</text>
<text x="172.6" y="70.6">17</text>
<text x="172.6" y="68.1">18</text>
<text x="186.4" y="68.1">2</text>
<text x="192.8" y="68.1">1</text>
<text x="77.8" y="75.2" transform="rotate(-90 77.8 75.2)">1</text>
<text x="82.8" y="75.2" transform="rotate(-90 82.8 75.2)">2</text>
<text x="131.7" y="75.7">10</text>
<text x="133" y="73.2">9</text>
<text x="135.3" y="74.4">VCC_RF</text>
<text x="135.3" y="77">GND</text>
<text x="161.6" y="77">Reserved</text>
<text x="161.6" y="74.4">Reserved</text>
<text x="172.6" y="75.7">15</text>
<text x="172.6" y="73.2">16</text>
<text x="235.8" y="75.7">22</text>
<text x="235.8" y="73.2">23</text>
<text x="239.4" y="77">GND</text>
<text x="239.4" y="74.4">5V</text>
<text x="257.1" y="74.4">GP0</text>
<text x="257.1" y="77">GP1</text>
<text x="262.8" y="73.2">1</text>
<text x="262.8" y="75.7">2</text>
<text x="84.8" y="78.3">5</text>
<text x="131.7" y="78.3">11</text>
<text x="131.7" y="80.8">12</text>
<text x="135.3" y="79.5">RF_IN</text>
<text x="135.3" y="82.1">GND</text>
<text x="161.6" y="79.5">Reserved</text>
<text x="166.4" y="82.1">GND</text>
<text x="172.6" y="80.8">13</text>
<text x="172.6" y="78.3">14</text>
<text x="235.8" y="83.3">19</text>
<text x="235.8" y="80.8">20</text>
<text x="235.8" y="78.3">21</text>
<text x="239.4" y="82.1">GP29</text>
<text x="239.4" y="79.5">3V3</text>
<text x="257.1" y="79.5">GP2</text>
<text x="257.1" y="82.1">GP3</text>
<text x="262.8" y="78.3">3</text>
<text x="262.8" y="80.8">4</text>
<text x="262.8" y="83.3">5</text>
<text x="77.8" y="84.1" transform="rotate(-90 77.8 84.1)">4</text>
<text x="82.8" y="84.1" transform="rotate(-90 82.8 84.1)">3</text>
<text x="235.8" y="88.4">17</text>
<text x="235.8" y="85.9">18</text>
<text x="239.4" y="89.7">GP26</text>
<text x="239.4" y="87.1">GP27</text>
<text x="239.4" y="84.6">GP28</text>
<text x="257.1" y="84.6">GP4</text>
<text x="257.1" y="87.1">GP5</text>
<text x="257.1" y="89.7">GP6</text>
<text x="262.8" y="85.9">6</text>
<text x="262.8" y="88.4">7</text>
<text x="235.8" y="93.5">15</text>
<text x="235.8" y="91">16</text>
<text x="239.4" y="94.8">GP14</text>
<text x="239.4" y="92.2">GP15</text>
<text x="257.1" y="92.2">GP7</text>
<text x="257.1" y="94.8">GP8</text>
<text x="262.8" y="91">8</text>
<text x="262.8" y="93.5">9</text>
<text x="204.3" y="100.5" transform="rotate(-90 204.3 100.5)">2</text>
<text x="209.3" y="100.5" transform="rotate(-90 209.3 100.5)">1</text>
<text x="163.6" y="107.2">1</text>
<text x="185.2" y="107.2">5</text>
<text x="245.4" y="105.8" transform="rotate(-90 245.4 105.8)">14</text>
<text x="246.7" y="102.2" transform="rotate(-90 246.7 102.2)">GP13</text>
<text x="247.9" y="105.8" transform="rotate(-90 247.9 105.8)">13</text>
<text x="249.2" y="102.2" transform="rotate(-90 249.2 102.2)">GP12</text>
<text x="250.5" y="105.8" transform="rotate(-90 250.5 105.8)">12</text>
<text x="251.8" y="102.2" transform="rotate(-90 251.8 102.2)">GP11</text>
<text x="253" y="105.8" transform="rotate(-90 253 105.8)">11</text>
<text x="254.3" y="102.2" transform="rotate(-90 254.3 102.2)">GP10</text>
<text x="255.6" y="105.8" transform="rotate(-90 255.6 105.8)">10</text>
<text x="256.8" y="102.2" transform="rotate(-90 256.8 102.2)">GP9</text>
<text x="163.6" y="109.7">2</text>
<text x="163.6" y="112.3">3</text>
<text x="168.1" y="108.8">OUTPUTVCC</text>
<text x="168.1" y="111.4">GND</text>
<text x="168.1" y="113.9">VC</text>
<text x="178.5" y="113.9">NC</text>
<text x="185.2" y="112.3">4</text>
<text x="46" y="114.5" transform="rotate(-90 46 114.5)">1</text>
<text x="51.1" y="114.5" transform="rotate(-90 51.1 114.5)">2</text>
<text x="53.1" y="117.6">5</text>
<text x="206.8" y="117.1" transform="rotate(-90 206.8 117.1)">3</text>
<text x="46" y="123.4" transform="rotate(-90 46 123.4)">4</text>
<text x="51.1" y="123.4" transform="rotate(-90 51.1 123.4)">3</text>
<text x="316" y="152.8">2</text>
<text x="316" y="155.4">3</text>
<text x="320.5" y="154.4">XA</text>
<text x="331" y="154.4">CLK0</text>
<text x="340.1" y="155.4">9</text>
<text x="340.1" y="152.8">10</text>
<text x="135.7" y="159" transform="rotate(-90 135.7 159)">7</text>
<text x="316" y="160.5">4</text>
<text x="320.5" y="156.9">XB</text>
<text x="320.5" y="162">SCL</text>
<text x="331" y="159.5">CLK2</text>
<text x="331" y="156.9">CLK1</text>
<text x="340.1" y="157.9">6</text>
<text x="121.6" y="167">11</text>
<text x="139.4" y="164.4">13</text>
<text x="316" y="163">5</text>
<text x="320.5" y="164.5">SDA</text>
<text x="139.4" y="169.5">12</text>
<text x="316" y="168.1">1</text>
<text x="316" y="170.6">7</text>
<text x="320.5" y="169.6">VDD</text>
<text x="320.5" y="172.2">VDDO</text>
<text x="331.7" y="172.2">GND</text>
<text x="340.1" y="170.6">8</text>
<text x="43.5" y="175.5" transform="rotate(-90 43.5 175.5)">1</text>
<text x="48.6" y="175.5" transform="rotate(-90 48.6 175.5)">2</text>
<text x="50.5" y="178.6">5</text>
<text x="135.7" y="174.2" transform="rotate(-90 135.7 174.2)">14</text>
<text x="43.5" y="184.4" transform="rotate(-90 43.5 184.4)">4</text>
<text x="48.6" y="184.4" transform="rotate(-90 48.6 184.4)">3</text>
<text x="204.5" y="187.3" transform="rotate(-90 204.5 187.3)">1</text>
<text x="207.1" y="187.3" transform="rotate(-90 207.1 187.3)">2</text>
<text x="209.6" y="187.3" transform="rotate(-90 209.6 187.3)">3</text>
<text x="212.1" y="187.3" transform="rotate(-90 212.1 187.3)">4</text>
<text x="214.7" y="187.3" transform="rotate(-90 214.7 187.3)">5</text>
<text x="121.7" y="194.9">8</text>
<text x="138.2" y="192.4">10</text>
<text x="138.2" y="197.5">9</text>
<text x="205.8" y="197.9" transform="rotate(-90 205.8 197.9)">GND</text>
<text x="208.3" y="197.7" transform="rotate(-90 208.3 197.7)">VCC</text>
<text x="210.9" y="197.3" transform="rotate(-90 210.9 197.3)">SCL</text>
<text x="213.4" y="197.6" transform="rotate(-90 213.4 197.6)">SDA</text>
<text x="215.9" y="197.4" transform="rotate(-90 215.9 197.4)">RST</text>
<text x="61.3" y="208.8" transform="rotate(-90 61.3 208.8)">1</text>
<text x="63.8" y="208.8" transform="rotate(-90 63.8 208.8)">2</text>
<text x="60" y="211.2" transform="rotate(-90 60 211.2)">1</text>
<text x="62.5" y="211.2" transform="rotate(-90 62.5 211.2)">2</text>
<text x="42.2" y="218.7" transform="rotate(-90 42.2 218.7)">1</text>
<text x="47.3" y="218.7" transform="rotate(-90 47.3 218.7)">2</text>
<text x="49.3" y="221.8">5</text>
<text x="138.2" y="221.6">5</text>
<text x="42.2" y="227.6" transform="rotate(-90 42.2 227.6)">4</text>
<text x="47.3" y="227.6" transform="rotate(-90 47.3 227.6)">3</text>
<text x="121.7" y="224.1">6</text>
<text x="138.2" y="226.7">4</text>
</g>
<g font-size="2.2" fill="#a00000">
<text x="28.4" y="3.1">1</text>
<text x="78.2" y="3.1">2</text>
<text x="128" y="3.1">3</text>
<text x="177.8" y="3.1">4</text>
<text x="227.6" y="3.1">5</text>
<text x="277.4" y="3.1">6</text>
<text x="327.2" y="3.1">7</text>
<text x="1.4" y="28.3">A</text>
<text x="374.8" y="28.3">A</text>
<text x="1.4" y="78.1">B</text>
<text x="374.8" y="78.1">B</text>
<text x="1.4" y="127.9">C</text>
<text x="374.8" y="127.9">C</text>
<text x="327.2" y="147.7">U5</text>
<text x="327.2" y="150">Si5351A-B-GT</text>
<text x="1.4" y="177.7">D</text>
<text x="374.8" y="177.7">D</text>
<text x="28.4" y="249.5">1</text>
<text x="78.2" y="249.5">2</text>
<text x="128" y="249.5">3</text>
<text x="177.8" y="249.5">4</text>
<text x="227.6" y="249.5">5</text>
<text x="277.4" y="249.5">6</text>
<text x="327.2" y="249.5">7</text>
</g>
<g font-size="2.2" fill="#00f">
<text x="184.4" y="45">PPS</text>
<text x="218.7" y="93.3">100K</text>
<text x="218.7" y="90.7">10M</text>
</g>
<g font-size="1.7" fill="#a00000">
<text x="213.7" y="207.5">OLED</text>
<text x="211.5" y="210.1">128x64</text>
</g>
</svg>
